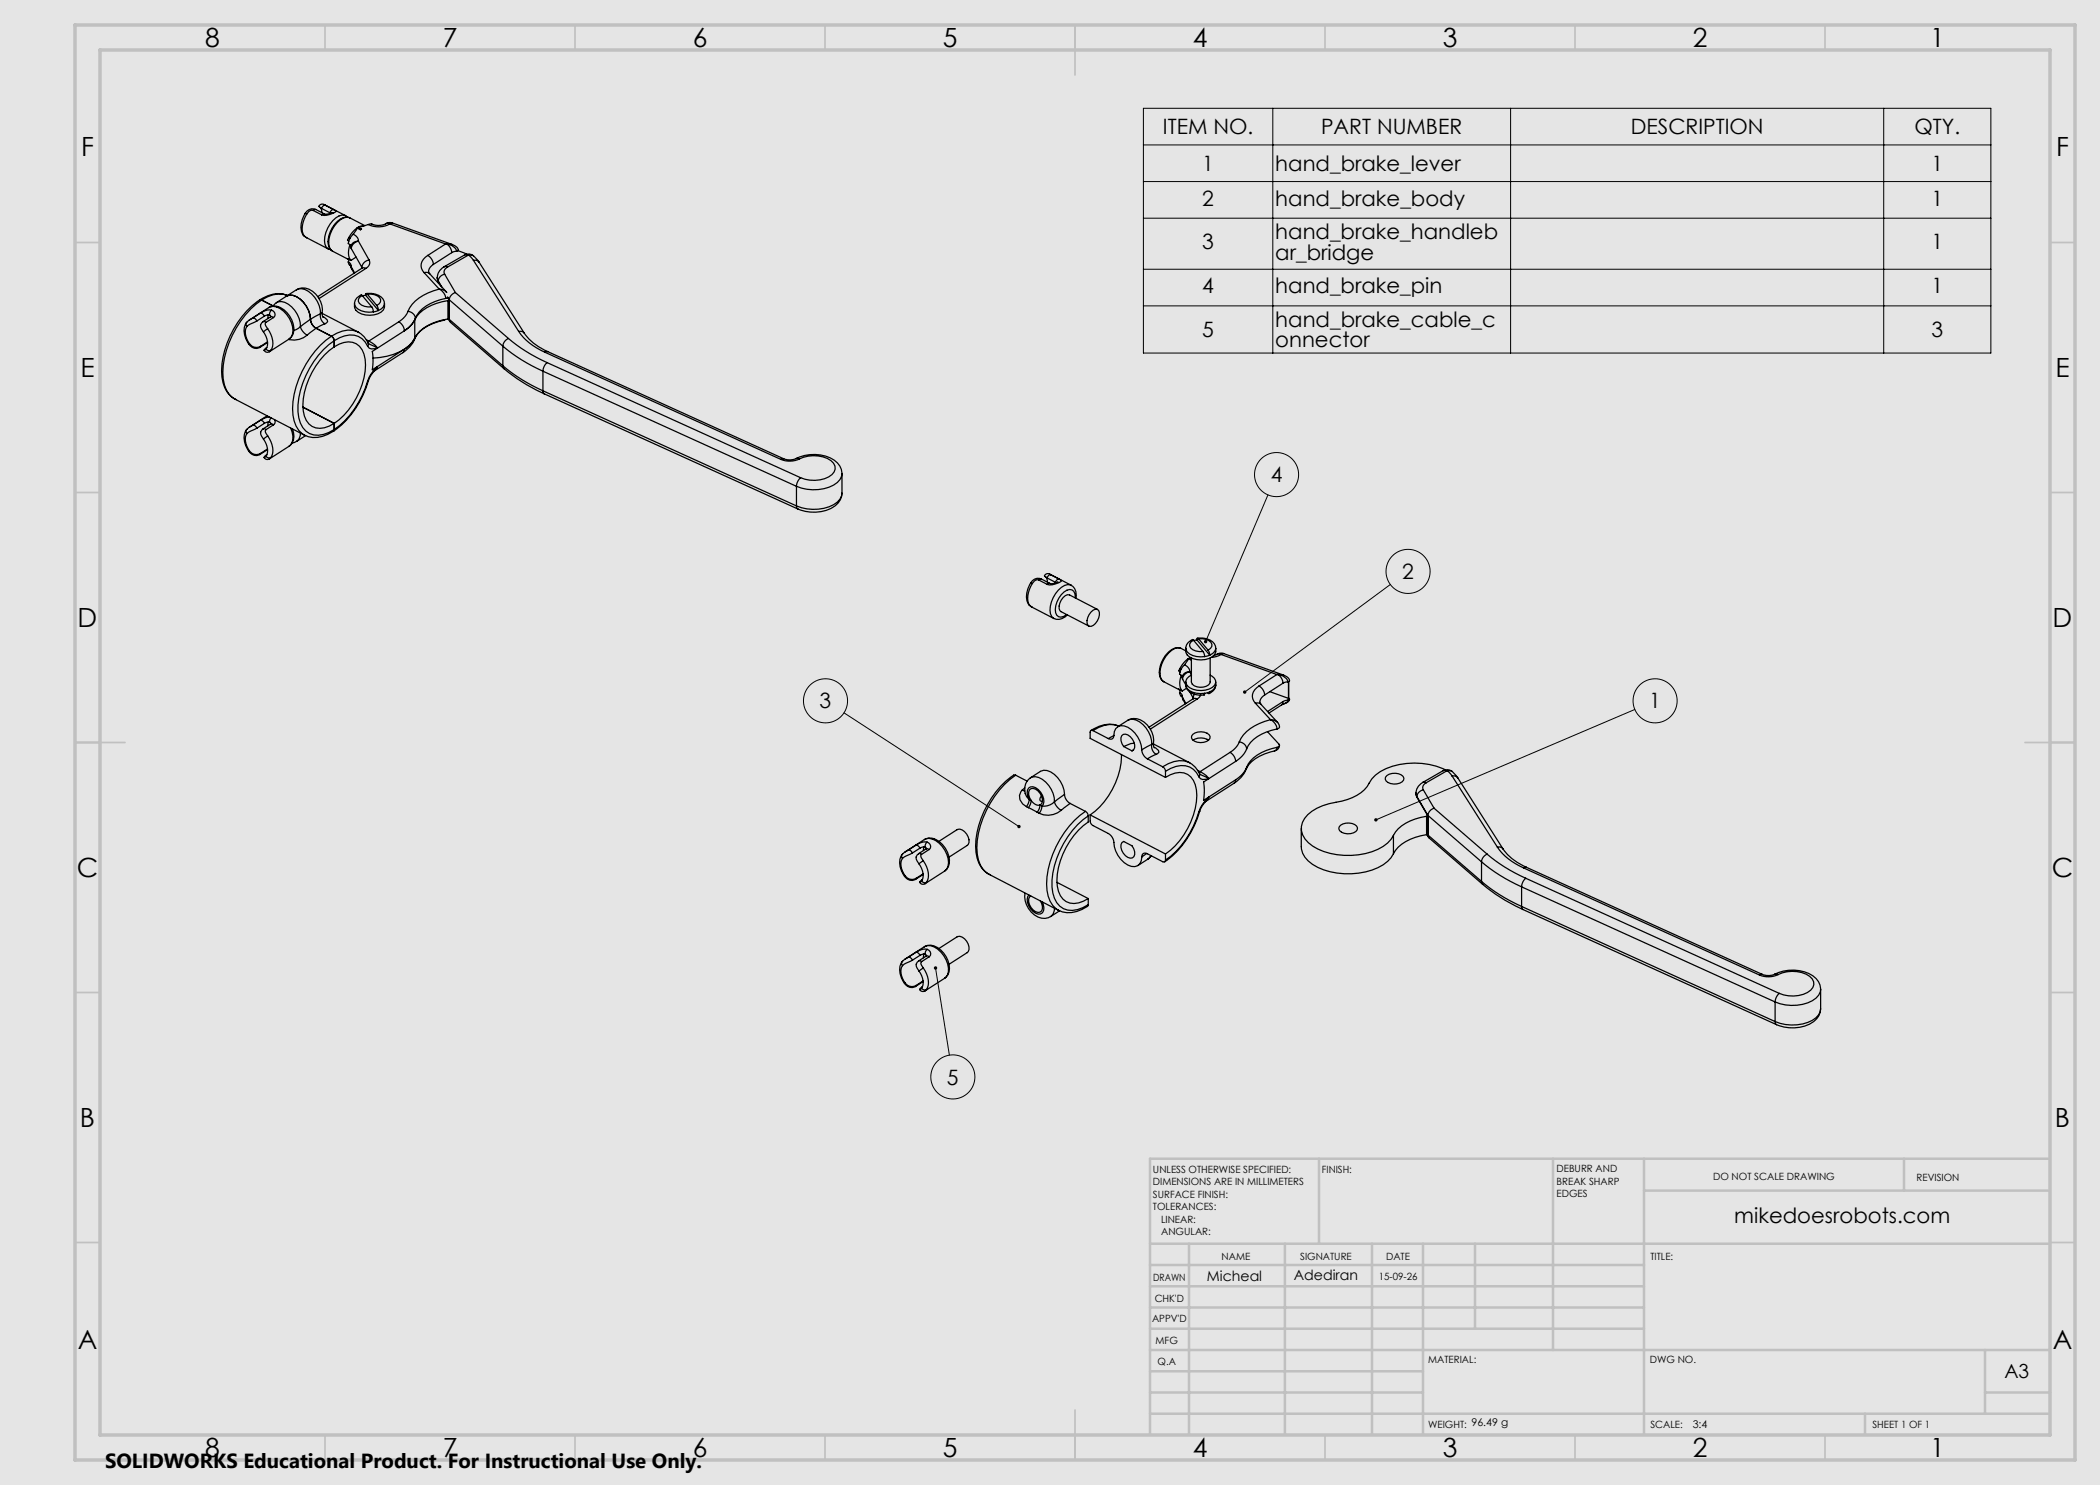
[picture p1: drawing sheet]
<svg xmlns="http://www.w3.org/2000/svg" width="420mm" height="297mm" viewBox="0 0 420 297" stroke-linecap="round" stroke-linejoin="round" font-family="sans-serif">
<path d="M0 0h420v297h-420z" fill="none" stroke="#e6e6db" stroke-width=".2"/>
<path d="M0 0h420v297h-420z" fill="#e6e6db"/>
<g fill="none" stroke="#000" stroke-width=".25">
<path d="M51.9 60a18.3 18.3 0 0 0-7.5 15.4 5.1 5.1 0 0 0 2.9 4.5M51.9 60h.4M57.3 59.2a2.2 2.2 0 0 1 2.7 .6 5.7 5.7 0 0 1 2.1 4M57.5 59.1a5.5 5.5 0 0 0-5.6 .9M57.5 59.1a5.3 5.3 0 0 0-5.2 .9M59.3 58a2.17 2.17 0 0 1 2.4 .3 5.6 5.6 0 0 1 2.4 4.5M59.3 58l-4 2.5M59.3 58a3 3 0 0 1 3.9 .9 4.5 4.5 0 0 1 1.2 3.9l.2 .6M60.6 47l.2 .1M60.7 47l.6 .5M60.8 47.1l.6 .5M61 42.7l.3 .1"/>
<path d="M61 42.7a4.2 4.2 0 0 0-.4 4.3M61.3 42.8a4.3 4.3 0 0 0-.5 4.3M61.4 47.6l4.3 2.2M62.7 42.1h-.2a1.18 1.18 0 0 0-1.2 .7M62.7 42.1l1.6 .9M63.2 41.9a1.64 1.64 0 0 0-2.2 .8M63.2 41.9l-.5 .2M63.2 41.9l1.6 .9M64.1 41.5l.3 1M64.3 41.7l1.7 .9M64.8 40.9l-.5-.1a.51 .51 0 0 0-.5 .5l.5 .4M64.8 40.9l.2 .1a.81 .81 0 0 0-.7 .7"/>
<path d="M64.8 40.9l4.4 2.3a1.79 1.79 0 0 0-2 .4 5.9 5.9 0 0 0-2.2 5.3l.2 .5 .5 .4M64.8 42.8l-.5 .2M65.7 49.8h.1M65.7 49.8l.5 .2M66 42.6a.59 .59 0 0 1 .5-.7 .59 .59 0 0 1 .6 .5l-.4 .2M66 42.6h.1M66.3 42.6h.4M66.3 42.6l-.8 .2h-.7M66.4 42.5l-.1 .1M66.7 42.6l-.4 .2a2.26 2.26 0 0 1-2 .2M69.2 43.2l.3 .3M69.5 51.7l.2 .2v.5"/>
<path d="M69.5 51.7l.7 .4M69.7 52.4l.4 .4 .2 .6M69.7 52.4l.3 .7M69.9 43.6a2.5 2.5 0 0 0-3 1.2 5.1 5.1 0 0 0-1.1 4.6l.7 .8M70 53.1l.1 .1M70 53.1h.1M70 48.9a3.3 3.3 0 0 0 .2 3.2M70.2 53.1l.2 .8M70.2 49.3l.1 .4M70.3 49.7l2.1 3.8a1.69 1.69 0 0 1 1.4-1.5M70.3 53.4l.1 .5M70.3 53.4l.6 1.2"/>
<path d="M70.4 53.9l.4 .7M70.7 46.8a1.54 1.54 0 0 1 1 1.4M70.7 46.8l-.7 .9a.85 .85 0 0 0 .1 1.4l.1 .3M71.2 51.4l-1 .7M71.4 45.6l-.7 1.2M71.4 45.6a6.3 6.3 0 0 0-1.9 2.5l.2 .2M71.6 45.5l.7 .3-.2 .2-.7-.4M71.7 48.2a1.69 1.69 0 0 0-1.4 1.5M71.7 48.2a1.35 1.35 0 0 0-1.5 1.1M71.7 48.2l2.1 3.8M72.2 59l.2 .1M72.3 59a1.96 1.96 0 0 0-1.4 1.7"/>
<path d="M72.4 53.6h.4l.4 .1M72.4 53.6l-8.9 5.7M72.4 59.1l-.7 .7a1.26 1.26 0 0 0 1.2 1.5l1.4 .1M72.4 59.1l1.9 2.3M72.5 53.6h-.1M72.8 45.1l-1.2 .4M73 45.1l-3-1.5a1.76 1.76 0 0 0-1.9 .3 5.9 5.9 0 0 0-2.3 5.3l.2 .6 .4 .4 3.3 1.7-.2-.2M73.1 59l-.6 .2M73.1 59l2.6 3.1M73.2 58.7a3.3 3.3 0 0 1 3.6 1.6l.1 .4M73.2 53.7l-9.4 6M73.5 58.8a2.54 2.54 0 0 1 2.6 1.1v.5l-.3 .4-.4 .3"/>
<path d="M73.5 58.8l-.3-.1-.1 .3M73.5 58.8l1.9 2.3M73.7 44.9l-2.1 .6M73.8 52a1.24 1.24 0 0 1-.6 1.7M74.4 44.8l-.7 .1M77.1 44.8h-.1a3.3 3.3 0 0 1-2.7 0M77.1 44.8l.4-.1 .5 .1M78 44.8a4.7 4.7 0 0 1-4.3 .1M78 44.8l11.1 4M78.5 44.6a1.5 1.5 0 0 0-1.4 .2M78.5 44.6l-.5 .2M78.5 44.6l12 4.3"/>
<path d="M84.8 54.5h.8l.3 .2M84.8 54.5l3 3.3M85.6 51.1a2.12 2.12 0 0 0-.8 3.4M85.6 51.1a2.24 2.24 0 0 1 1.1 1.8M85.9 54.7l3.4 3.7M86.7 52.9a1.44 1.44 0 0 0-.9 1.7l.1 .1M87.7 56.2l-.2-.7 .2 .8M87.7 56.3l.5 .9M87.7 56.2v.1M87.7 56.2l.6 1.2M87.8 57.8a8.5 8.5 0 0 0-6.2 4.5M87.8 57.8h.1a2.29 2.29 0 0 1 1.2 1.9"/>
<path d="M87.8 57.8l.7 .1 .8 .5M88.8 53.3l.7 .1M88.8 53.3a2.47 2.47 0 0 0-1.3 2.2M88.9 54.8a1.53 1.53 0 0 0-1.2 1.4M88.9 54.8l2.2 3.7M89.1 48.8h.3M89.1 48.8l-3.5 2.3M89.1 59.7a7.8 7.8 0 0 0-6 4M89.1 59.7l.4-.2 .4 .6h-.3M89.3 58.4l.1 .1M89.4 48.8h-.3M89.4 48.8h.1"/>
<path d="M89.4 48.8l1 .1M89.4 48.8a2.26 2.26 0 0 1 .9 1.7M89.4 48.8a1.93 1.93 0 0 1 1.9 1.4M89.5 53.4a1.02 1.02 0 0 0-.6 1.4M89.5 59.4l.4 .6M89.9 60l10.7 9.2M89.9 60v3.9M90.3 50.5l-3.6 2.4M90.4 48.9l.2 .1a1.07 1.07 0 0 1 1 1.1l-.3 .1M91.1 58.5a1.67 1.67 0 0 0-1.2 1.5M91.1 58.5l10.6 9.2M91.3 50.2l-1 .3"/>
<path d="M91.5 50.1l1.8 .7M92.9 51a1.57 1.57 0 0 1 1.8 .2M92.9 51l.7 .1M92.9 51l-4.1 2.3M93.6 51.1h.2M93.6 51.1l-4.1 2.3M93.8 51.1l.9 1M93.8 51.1l.4-.1 .5 .2M94.7 51.2l1.1 1.3M94.7 52.1h.7l.4 .4M94.7 52.1l9 14.2M95.8 52.5l9.1 14.2"/>
<path d="M49.3 64.5l-.1 .4 .2 .4M49.3 64.5a3.7 3.7 0 0 0 .5 4.4M49.4 65.3a3.2 3.2 0 0 0 .5 3.4M49.8 68.9a1.58 1.58 0 0 0 2.2 .6M49.8 64l4-2.5a2.36 2.36 0 0 1 2.9 .7 5.1 5.1 0 0 1 1.8 4.7l-.3 .5-.4 .4-3.9 2.5M49.9 68.7a1.64 1.64 0 0 0 2.2 .6M49.9 68.7l-.1 .2M50.5 63.6l-1.2 .9M50.5 63.6a.81 .81 0 0 1 .9 .6M51.4 64.2l-2 1.1M52 62.7a.81 .81 0 0 1 .9 .5M52 62.7l-1.5 .9"/>
<path d="M52.1 69.3l-.1 .2M52.1 65a1.5 1.5 0 0 0 .6 1.4M52.3 60l2.3 1.2 .7-.6M52.3 60a18.7 18.7 0 0 0-7.7 15.8 5.1 5.1 0 0 0 2.4 4l13.9 7.3M52.6 64.3l.6 .2M52.6 64.3l-.5 .7M52.7 66.4a3.2 3.2 0 0 1 .5 3.4M52.8 70.1a.74 .74 0 0 0 1.1 .2M52.9 63.2l-1.5 1M53.2 64.5a.48 .48 0 0 0 0 .7l.3 .5M53.2 69.8a.79 .79 0 0 0 1 .3M53.2 69.8l-.4 .3"/>
<path d="M53.4 69.5l-.6 .5M53.5 68.5l-1.5 1M53.5 68.4l-1.4 .9M53.5 68.5h.1M53.5 65.7a3.9 3.9 0 0 1 .7 4.4M53.5 65.7l-.8 .7M53.6 63v.7M53.8 61.5a2.78 2.78 0 0 1 3.6 1.1 4.4 4.4 0 0 1 1.2 4.3l-.7 .9M53.9 63l.2 .2v.2M53.9 63h-.4l-.6 .2M54.1 63.4l.6 .1M54.1 63.4l-1.5 .9"/>
<path d="M54.2 70.1l-.3 .2M54.3 62a.83 .83 0 0 1 .7 .6 .83 .83 0 0 1-.3 .9M54.3 62a3.1 3.1 0 0 0-2.3 .7M54.3 62l-.3 .5-.1 .5M54.7 63.5l-1.5 1M55.3 60.5a2.46 2.46 0 0 1 3 .9 5.6 5.6 0 0 1 1.8 3.9M60.1 65.3a2.83 2.83 0 0 0 1.3 1.7M60.1 65.3l-1.3 .8M61.4 67a4.1 4.1 0 0 1-3.7 .9M62.1 63.8l-2 1.5M62.1 63.8a2.24 2.24 0 0 0 1.1 1.9M63.2 65.7l-1.8 1.3"/>
<path d="M63.2 65.7l3.1 1.5M64.1 62.8l-2 1M64.1 62.8a1.89 1.89 0 0 0 .9 2M64.4 62.6l-.3 .2M64.4 62.7l7.2 3.7M64.7 63.4l.7 .6 .1 .3-.5 .5M65 64.8l-1.8 .9M66.3 67.2l.4 .4 .1 .5M66.3 67.2a18.7 18.7 0 0 0-7.7 15.8 5.1 5.1 0 0 0 2.3 4M66.8 68.1a17.7 17.7 0 0 0-7.2 14.2 5.1 5.1 0 0 0 2.3 4.4 4.9 4.9 0 0 0 4.9-.8M66.8 69.4a15 15 0 0 0-6.1 12.8 3.4 3.4 0 0 0 5.2 3l.9-.5M66.8 68.1a4.6 4.6 0 0 1 5.6-.4l.6 .7 .5 .8"/>
<path d="M66.8 69.4a4.4 4.4 0 0 1 4.5-.6 4.5 4.5 0 0 1 1.8 4.2 15.4 15.4 0 0 1-6.3 11.7M66.8 68.1v1.3M70.9 60.7a1.74 1.74 0 0 0 1.4 2.1 4.2 4.2 0 0 0 4.4-.8l.2-.5v-.8M70.9 60.7a1.74 1.74 0 0 0 1.4 1.5l1.6 .2h.8M71.6 66.4a5.2 5.2 0 0 0-5.3 .8M71.6 66.4l.2 .1M71.8 66.5a4.3 4.3 0 0 1 1.8 2.1M73.3 68l.5 .2M73.5 69.2a1.48 1.48 0 0 0 2 .4M73.5 76.2a17.8 17.8 0 0 1-6.7 9.7M73.6 68.6l1.9 1M73.6 68.6l-.1 .6"/>
<path d="M73.7 76.1a18.6 18.6 0 0 1-7 10.1M73.7 76.1l-.2 .1M73.8 68.2l1.2 .8 .5 .6M73.8 68.2l-.3 .1M74.3 61.4l.4 1M75.4 61.1l.3 1M75.5 73.3l-1.3 1.8-.5 1M75.5 73.3l-.3 .3a6.5 6.5 0 0 0-1.7 2.6M75.7 62.1l-1 .3M76.9 60.7a1.62 1.62 0 0 1-1.2 1.4M79.8 64.4a2.24 2.24 0 0 1 1.1 1.8M79.8 64.4l-6 3.8"/>
<path d="M80.6 70.5l-5.8 3.7 .5-.5 .2-.4M80.9 66.2l-6.4 4.1 .1 1.7-.1 2 6.4-4.2M80.9 69.8l-.3 .7M81.6 62.3a4.4 4.4 0 0 1-1.8 2.1M81.6 62.3a1.58 1.58 0 0 1 1.5 1.4M83 67.6a5.4 5.4 0 0 1-2.1 2.2M83 64a5.7 5.7 0 0 1-2.1 2.2M83 67.6a7.9 7.9 0 0 1-5.6 3.7l-2.8 .3M83 64v3.6M83 67.7a5.9 5.9 0 0 1-2.4 2.8M83.1 67.4l-.1 .3M83.1 63.7a5.3 5.3 0 0 1-2.2 2.5"/>
<path d="M88.6 64.1a8.4 8.4 0 0 0-5.5 3.3l-.1 .3M88.9 63.9l-.3 .2M89.1 63.9l-.5 .2M89.6 60.1a8.6 8.6 0 0 0-6.6 3.9M89.6 63.8a8.6 8.6 0 0 0-6.6 3.8M89.6 60.1v3.7M89.7 63.8l.3 .5M89.8 63.8l.1 .1M89.9 63.8h-.3M89.9 63.9l.2 .6 10.7 9.2M89.9 63.9l10.7 9.3M100.6 69.2a33.2 33.2 0 0 0 8 5"/>
<path d="M100.6 73.2a33.2 33.2 0 0 0 8 5M100.6 73.2l.2 .5M100.6 69.2v4M100.8 73.7a32.6 32.6 0 0 0 8.1 5.1M101.7 67.7a32 32 0 0 0 7.7 4.8M101.7 67.7a1.81 1.81 0 0 0-1.1 1.5M103.7 66.3a11.9 11.9 0 0 0 5.3 4.2M103.7 66.3h.7l.5 .4M104.9 66.7a10.6 10.6 0 0 0 4.6 3.6M108.6 78.2l.3 .6M108.6 74.2l50.7 23.1M108.6 78.2l50.7 23"/>
<path d="M108.6 74.2v4M108.9 78.8l50.7 23M109 70.5l47.2 21.4M109.4 72.5a2.38 2.38 0 0 0-.8 1.7M109.4 72.5l50.7 23M109.5 70.3l-.5 .2M109.5 70.3l47.2 21.5M49.3 85.9l-.1 .4 .2 .4M49.3 85.9a3.7 3.7 0 0 0 .5 4.4l.1-.1M49.4 86.7a3.1 3.1 0 0 0 .5 3.5M49.8 90.3a1.58 1.58 0 0 0 2.2 .6M49.9 90.2a1.64 1.64 0 0 0 2.2 .5"/>
<path d="M50.6 85l-1.3 .9M50.6 85a.82 .82 0 0 1 .8 .6M51.4 85.6l-2 1.1M52.1 84.1a.82 .82 0 0 1 .8 .6M52.1 84.1l-1.5 .9M52.1 90.7l-.1 .2M52.6 85.8l-.5 .6a1.6 1.6 0 0 0 .6 1.4M52.7 87.8a3.1 3.1 0 0 1 .5 3.5M52.8 91.5a.75 .75 0 0 0 1.1 .3M52.9 84.7l-1.5 .9M53.2 91.3a.79 .79 0 0 0 1 .2M53.2 85.9a.49 .49 0 0 0 0 .7l.3 .6"/>
<path d="M53.4 90.9l-.6 .6 .4-.2M53.4 83.2l-3.6 2.3M53.5 89.8l-1.4 .9M53.5 89.9l-1.5 1M53.5 87.2a3.9 3.9 0 0 1 .7 4.3M53.5 87.2l-.8 .6M53.6 84.4v.8M53.9 83.4l-.9 .2-.9 .5M53.9 84.4l.2 .2v.2M53.9 84.4h-.4l-.6 .3M54.1 84.8l-1.5 1 .6 .1M54.1 84.8l.6 .2"/>
<path d="M54.2 91.5l-.3 .3M54.2 83.6l-.3 .8M54.7 85l-1.5 .9M54.9 83.9a.73 .73 0 0 1-.2 1.1M58.1 85.6a2.83 2.83 0 0 1-.3 3.6l-3.9 2.6M58.5 85.8a2.7 2.7 0 0 1-.7 3.4M59.3 88.3l-.9 .3M60.1 86.6a1.87 1.87 0 0 1-.8 1.7l1.8-1.2M60.6 81.4l6.2 3.3M66.7 86.2a5.7 5.7 0 0 1-5.8 .8M66.8 85.9l-.1 .3M66.8 84.7v1.2"/>
<path d="M156.7 91.8l-.5 .1M159.2 91.7l.7 .1M159.2 91.7a7.7 7.7 0 0 1 8.3 .9 2.87 2.87 0 0 1 .9 2.2M159.2 91.7l-.1 .1a3.3 3.3 0 0 1-2.4 0M159.3 97.3v3.9M159.9 91.8a4.5 4.5 0 0 1-3.7 .1M159.9 91.8a6.1 6.1 0 0 1 6.8 .8 1.77 1.77 0 0 1-.9 2.8 6.8 6.8 0 0 1-5.7 .1M160.1 95.5a2.38 2.38 0 0 0-.8 1.8M168.4 98.7a3.8 3.8 0 0 1-3.2 3.4 8.3 8.3 0 0 1-5.6-.3M168.4 94.8a3.2 3.2 0 0 1-2.6 2.6 9.1 9.1 0 0 1-6.5-.1M168.4 98.6a3.1 3.1 0 0 1-2.6 2.8 9.1 9.1 0 0 1-6.5-.2M168.4 94.7v3.9"/>
<path d="M159.3 101.2l.3 .6M206.1 116.6l.4 .1M206.1 116.6a4.2 4.2 0 0 0-.4 4.3M206.5 116.7a4.3 4.3 0 0 0-.6 4.4M207.8 116h-.2a1.18 1.18 0 0 0-1.1 .7M207.8 116l1.6 .9M208.3 115.8a1.64 1.64 0 0 0-2.2 .8M208.3 115.8l1.8 .9 1.3-.2M208.3 115.8l-.5 .2M209.2 115.4l.3 1M209.4 115.6l1.7 .9M209.9 114.8l-.5-.1a.51 .51 0 0 0-.5 .5l.5 .4"/>
<path d="M209.9 114.8l.2 .1a.81 .81 0 0 0-.7 .7M209.9 114.8l4.4 2.3a1.79 1.79 0 0 0-2 .4 5.9 5.9 0 0 0-2.2 5.3l.2 .5 .5 .4M209.9 116.7l-.5 .2M211.1 116.5a.59 .59 0 0 1 .5-.7 .59 .59 0 0 1 .6 .5l-.4 .2M211.1 116.5l.1 .1M211.4 116.5h.4M211.5 116.4l-.1 .1M211.8 116.5l-.4 .2a2.26 2.26 0 0 1-2 .2M214.3 117.1a2.23 2.23 0 0 1 .9 2.6M215.1 119.6a1.29 1.29 0 0 0-.7-1.6 1.29 1.29 0 0 0-1.6 .4 4.7 4.7 0 0 0-1.7 4.2 1.25 1.25 0 0 0 1 .8 1.25 1.25 0 0 0 1.2-.5M205.7 120.9l.2 .2M205.8 120.9l.6 .5"/>
<path d="M205.9 121.1l.6 .4M206.5 121.5l4.3 2.2M210.8 123.7h.1M213.5 123a2.43 2.43 0 0 1-2.7 .7M218.2 122.4l.9-.6 .3 .1a1.31 1.31 0 0 1 .3 1.7 2.15 2.15 0 0 1-1.9 1.7 1.31 1.31 0 0 1-.3-1.8zM219.5 121.9l-5.6-2.9a1.11 1.11 0 0 0-1.3 .5 2.06 2.06 0 0 0-.4 2.8l5.6 2.9M232.8 136.4l3.2 1.6-.2-.2M235.8 137.8l.2 .3-.1 .4M235.8 137.8l.6 .4M235.9 138.5l.5 .4 .1 .6M235.9 138.5l.3 .7M236.2 129.7a2.5 2.5 0 0 0-3 1.3 5.1 5.1 0 0 0-1.2 4.5l.7 .8"/>
<path d="M236.2 139.2l.2 .1M236.2 139.2h.1M236.2 129.7a1.76 1.76 0 0 0-1.9 .4 5.9 5.9 0 0 0-2.2 5.2l.2 .6 .5 .5M236.2 129.7l1 .5M236.2 135.1a3.3 3.3 0 0 0 .2 3.1M236.4 139.2l.2 .8M236.5 139.5l.1 .5M236.5 139.5l.7 1.2M236.5 135.8l.7 1.2M236.6 140l.5 .8M236.9 133a1.54 1.54 0 0 1 1 1.3M236.9 133l-.7 .8a.85 .85 0 0 0 .2 1.4v.3"/>
<path d="M237.2 136.4a1.73 1.73 0 0 0 1.3 2.1l.8 .2h1.6M237.2 137a2.37 2.37 0 0 0 2.5 2h1.2M237.3 137.6l-.9 .6M237.7 131.7l-.8 1.3M237.7 131.7a6.3 6.3 0 0 0-1.9 2.5l.2 .3M237.7 131.7l.6 .3M237.9 131.6l.4 .2M237.9 134.3a1.21 1.21 0 0 0-1.4 1.4v.1M237.9 134.3a1.69 1.69 0 0 0-1.4 1.5M237.9 134.3l.4 .6M238 138.4l.6 1.2 .3-.7M238 131.5l-.1 .1"/>
<path d="M238.2 131.5l-.3 .1M238.3 131.6v4.8a1.83 1.83 0 0 0 2.4 1 1.35 1.35 0 0 0 1.3-1v-4.8M238.3 135a1.34 1.34 0 0 0-1.1 1.1 1.34 1.34 0 0 0 .7 1.4 4.3 4.3 0 0 0 5-.4 1.32 1.32 0 0 0-.9-2.1M238.5 127.9l.2 .1M238.6 127.9a1.96 1.96 0 0 0-1.4 1.7M238.6 139.8l.4-.1 .4 .1M238.6 139.8l-8.8 5.6M238.7 128l-.7 .8a1.26 1.26 0 0 0 1.2 1.4l1.4 .1M238.7 128l1.9 2.3M238.8 139.7l-.2 .1M239.4 128l-.6 .1M239.4 128l2.5 3"/>
<path d="M239.4 127.7a3.3 3.3 0 0 1 3.7 1.6v.3M239.4 139.8l-9.3 6M239.7 127.8l-.2-.1-.1 .3M239.7 127.8a2.54 2.54 0 0 1 2.7 1.1v.4l-.8 .7M239.7 127.8l1.9 2.2M240.1 139l-.7 .8M240.6 130.3l.3 1M240.9 138.7l-.1 .3M241.6 130l.3 1M241.9 131l-1 .3M241.9 138.4l-1 .3M241.9 138.4l-.1 .3-.2-.2"/>
<path d="M243.1 137a1.81 1.81 0 0 1-1.3 1.7M243.2 129.6a1.72 1.72 0 0 1-1.4 2.1 4.3 4.3 0 0 1-4.3-.7l-.3-.5v-.9a1.74 1.74 0 0 0 1.3 1.5l.8 .2h1.6M243.2 129.6a1.62 1.62 0 0 1-1.3 1.4M243.2 137a1.62 1.62 0 0 1-1.3 1.4M243.2 136.4v.6M243.4 130.9l-.7 .2M243.4 130.9l.4-.1 .4 .1M244.2 130.9l-.9 .4-1 .2M244.2 130.9l11.2 4M244.7 130.7a1.5 1.5 0 0 0-1.3 .2M244.7 130.7l-.5 .2M244.7 130.7l12 4.3"/>
<path d="M251.8 137.2a2.12 2.12 0 0 0-.7 3.4M251.8 137.2a2.24 2.24 0 0 1 1.1 1.8M252.9 139a1.44 1.44 0 0 0-.8 1.7l.1 .2M254 138.3l3.7 1.4M255.4 134.9h.2M255.4 134.9l-3.6 2.3M255.6 134.9l1 .1a1.46 1.46 0 0 1 1.3 1.2l-.3 .2M255.6 134.9h.1M255.6 134.9a2.26 2.26 0 0 1 1 1.7M255.6 134.9a1.93 1.93 0 0 1 2 1.5M256.6 136.6l-3.7 2.4M257.6 136.4l-1 .2"/>
<path d="M257.7 136.3v3.4M257.7 139.6l.2 .3-.3 .1M257.7 139.6v.1M257.7 136.3v3.3M257.9 139.8a.81 .81 0 0 1-.6 .8l-.6 .2M203.1 155h-.2a17.8 17.8 0 0 0-7.7 15.4 5.1 5.1 0 0 0 2.9 4.6M203.1 155a18.7 18.7 0 0 0-7.6 15.8 5.1 5.1 0 0 0 2.3 4.1l13.9 7.2M203.1 155l2.3 1.2M204.4 158a1.98 1.98 0 0 0 .9 3.3M204.4 158l.6 .2M205 157.6l-.6 .4M205.8 159.9a1.77 1.77 0 0 1 .3-2.5 2.82 2.82 0 0 1 2.6 3.4l-.3 .4"/>
<path d="M205.8 159.9l-.1 .7-.4 .7M205.8 159.9l.4 .2M206.1 155.6a2.77 2.77 0 0 0-.3 4.3M208.3 159.2l-.3 .7 .1 .3 .4 .1M212.9 158.9l-2 1.5M212.9 158.9a5.4 5.4 0 0 0-3.5-4.8h-.7l-.6 .1-2 1.4a2.17 2.17 0 0 1 2.4 .3 5.6 5.6 0 0 1 2.4 4.5M212.9 158.9a2.24 2.24 0 0 0 1.1 1.8M218.2 146.1a5.6 5.6 0 0 1 5.6-.9 5.3 5.3 0 0 0-5.2 .9M218.6 146.1a.35 .35 0 0 0-.4 0 .35 .35 0 0 0-.2 .3v1.3l15.1 7.8M218.6 146.1l3.1 1.6M221.7 147.7a.69 .69 0 0 0 .7 .1 .69 .69 0 0 0 .4-.7 1.73 1.73 0 0 1 .8-1.8 1.73 1.73 0 0 1 2 .2 5.6 5.6 0 0 1 2.8 4.5M222.8 147.1l-1.1 .6"/>
<path d="M223.5 145.4l2-1.3a2.17 2.17 0 0 1 2.4 .3 5.6 5.6 0 0 1 2.5 4.5M224.3 150.9a15.3 15.3 0 0 1-6.3 12.1M224.7 149.3a1.74 1.74 0 0 1 0-2.4 2.25 2.25 0 0 1 2 3.1l-.3 .2M224.7 149.3l1.7 .9M225.6 144.1a3 3 0 0 1 3.8 .9 4.5 4.5 0 0 1 1.3 3.9l.2 .7M226.7 150l-.3 .2M226.9 148.7h-.7l-1.5 .6M228.4 150a2.24 2.24 0 0 0 1.1 1.8M229.5 151.8l3 1.6M230.4 148.9l-2 1.1M230.4 148.9a1.89 1.89 0 0 0 .8 2M230.7 148.7l-.3 .2"/>
<path d="M230.7 148.8l7.2 3.7M230.9 149.5l.8 .6 .1 .4-.6 .4M231.2 150.9l-1.7 .9M232.5 153.4l.4 .3 .2 .6M233.1 154.3a4.6 4.6 0 0 1 5.6-.4l.6 .6 .5 .9M233.1 155.5a4.4 4.4 0 0 1 4.4-.6 4.5 4.5 0 0 1 1.9 4.2 15.4 15.4 0 0 1-6.3 11.7M233.1 154.3v1.2M237.9 152.5a5.2 5.2 0 0 0-5.4 .9M237.9 152.5l.1 .1M238.1 152.6a4.3 4.3 0 0 1 1.8 2.2M238.6 146.9a2.48 2.48 0 0 1 3.4 .4 1.22 1.22 0 0 1-1.3 1.2 2.24 2.24 0 0 1-2.4-.9v-.4zM238.6 148.1a2.78 2.78 0 0 1 3.1 0"/>
<path d="M239.5 154.1l.5 .2M239.8 155.4a1.48 1.48 0 0 0 1.9 .3M239.9 154.8l1.8 .9M239.9 154.8l-.1 .6M240 154.3l1.2 .8 .5 .6M240 154.3l-.3 .2M241.7 155.7l-1 .7 .2 1.7-.2 2 6.4-4.1M241.7 159.4l-.3 .4a6.5 6.5 0 0 0-1.6 2.5M241.7 159.4l-.5 .8M241.7 159.4l-.1 .4-.5 .5M246 150.5a2.24 2.24 0 0 1 1.1 1.8M246 150.5l-6 3.8"/>
<path d="M246.8 156.6l-5.7 3.7M247.1 156l-.3 .6M247.1 152.3l-5.4 3.4M247.9 148.4a4.4 4.4 0 0 1-1.9 2.1M247.9 148.4a1.58 1.58 0 0 1 1.4 1.4M249.3 153.8a5.9 5.9 0 0 1-2.5 2.8M249.3 153.5a5.3 5.3 0 0 1-2.2 2.5M249.3 149.8a5.3 5.3 0 0 1-2.2 2.5M249.3 153.5v.3M251.1 140.6h.7l.4 .3M251.1 140.6l3 3.3M252.2 140.9l3.3 3.6"/>
<path d="M253.5 146.3l2.3 2.6a.4 .4 0 0 1 0 .4 .4 .4 0 0 1-.4 .2M254.1 143.9h.1a1.64 1.64 0 0 1 1.7 1.5l-.1 .2-.4 .2M254.1 143.9a8.5 8.5 0 0 0-6.2 4.5M254.1 143.9v.1a2.29 2.29 0 0 1 1.3 1.8M255.4 149.5a7.8 7.8 0 0 0-6.1 4M255.4 145.8a7.8 7.8 0 0 0-6.1 4M255.4 149.5a.62 .62 0 0 1-.5 .7M255.9 149.1a1.61 1.61 0 0 1-1.8 1.3 7.1 7.1 0 0 0-4.8 3.4M256.3 141l-2.5 1.6M256.6 140.3l-.3 .7M256.6 140.3l-3.1 2M256.7 140.8l-.4 .2"/>
<path d="M257.6 140l-1 .3M257.6 140l-.3 .5-.6 .3M277.4 155.1a2.69 2.69 0 0 1 3.2 .2l.2 .3a1.31 1.31 0 0 1-1.4 1.2 2.13 2.13 0 0 1-2.4-1l.1-.3zM283.4 159.3l-.2-.7 .2 .8M283.4 159.4l2.2 3.8-.3 .1M283.4 159.3l2.2 3.8M283.4 159.3v.1M284.6 156.5h.6M284.6 156.5a2.47 2.47 0 0 0-1.4 2.1M284.7 158a1.53 1.53 0 0 0-1.3 1.3M284.7 158l2.1 3.6M285.2 156.5a1.02 1.02 0 0 0-.5 1.5"/>
<path d="M288.6 154.1a1.57 1.57 0 0 1 1.8 .2M288.6 154.1l.7 .1M288.6 154.1l-4 2.4M289.1 154a14.7 14.7 0 0 0-13.1 .3 6.4 6.4 0 0 0-2.6 3 9.2 9.2 0 0 1-6.2 3.2 9.3 9.3 0 0 0-6.3 3.2 3.5 3.5 0 0 0 .8 4.8 13.3 13.3 0 0 0 11.4 2.2 7.9 7.9 0 0 0 5.6-3.6M289.3 154.2h.2M289.3 154.2l-4.1 2.3M289.5 154.2l.9 1M289.5 154.2l.5-.1 .4 .2M290.4 154.3l1.2 1.3M290.4 155.2h.7l.5 .4M290.4 155.2l9.1 14.2M291.6 155.6l9 14.2"/>
<path d="M180.4 170.9l-.1 .4 .2 .4M180.4 170.9a3.7 3.7 0 0 0 .5 4.4M180.5 171.7a3.2 3.2 0 0 0 .5 3.4M180.9 175.3a1.58 1.58 0 0 0 2.2 .6M181 170.4l3.9-2.5a2.36 2.36 0 0 1 2.9 .7 5.1 5.1 0 0 1 1.8 4.7l-.3 .5-.4 .4-3.9 2.5M181 175.1a1.64 1.64 0 0 0 2.2 .6M181 175.1l-.1 .2M181.7 170l-1.3 .9M181.7 170a.81 .81 0 0 1 .8 .6M182.5 170.6l-2 1.1M183.2 169.1a.81 .81 0 0 1 .8 .5M183.2 169.1l-1.5 .9"/>
<path d="M183.2 175.7l-.1 .2M183.7 170.7l-.5 .7a1.57 1.57 0 0 0 .6 1.4M183.8 172.8a3.2 3.2 0 0 1 .5 3.4M184 169.6l-1.5 1M184.3 170.9a.48 .48 0 0 0 0 .7l.3 .5M184.3 176.2l-.4 .3a.74 .74 0 0 0 1.1 .2M184.3 176.2a.79 .79 0 0 0 1 .3M184.5 175.9l-.6 .5M184.6 174.8l-1.4 .9M184.6 174.9l-1.5 1M184.6 172.1a3.9 3.9 0 0 1 .7 4.4M184.6 172.1l-.8 .7"/>
<path d="M184.7 169.4v.7M184.9 167.9a2.78 2.78 0 0 1 3.6 1.1 4.4 4.4 0 0 1 1.2 4.3l-.7 .9M185 169.4h-.4l-.6 .2M185 169.4l.3 .3M185.2 169.8l-1.5 .9 .6 .2M185.2 169.8l.6 .1M185.3 169.7l-.1 .1M185.3 176.5l-.3 .2M185.4 168.4a.83 .83 0 0 1 .7 .6 .83 .83 0 0 1-.3 .9M185.4 168.4a3.1 3.1 0 0 0-2.2 .7M185.4 168.4l-.3 .5-.1 .5M185.8 169.9l-1.5 1"/>
<path d="M187.8 168.3l3.6-2.4a1.83 1.83 0 0 1 2.2 1.5 1.36 1.36 0 0 1-.2 1.7l-3.6 2.3M205 178.7a4.4 4.4 0 0 0 4 5l1.1-.4M205.3 161.3l.4 .2M205.7 161.5l1.7 .9M205.8 179a2.63 2.63 0 0 0 1.3 3.6 1.05 1.05 0 0 0 1.2 .1 1.05 1.05 0 0 0 .5-1.1l-.4-1.2M206.2 179.2a1.9 1.9 0 0 0 .4 2.8 1.12 1.12 0 0 0 1.7 .2 1.96 1.96 0 0 0-.2-2M206.2 160.1a1.7 1.7 0 0 1 0-2.4 2.27 2.27 0 0 1 2.1 3.1l-.3 .2M206.2 160.1a1.73 1.73 0 0 0 1.8 .9M206.2 160.1l-.1 .7-.4 .7M207.4 162.4l.4 .3M208 161l-.2 .7-.4 .7M208 161l.4 .2"/>
<path d="M208.4 161.2l-.2 .7-.4 .8M210.9 160.4a3 3 0 0 1-2.5 .8M210.9 160.4a2.83 2.83 0 0 0 1.3 1.7M211.4 176.5l6.2 3.2M212.2 162.1a4.1 4.1 0 0 1-4.4 .6M214 160.7l-1.8 1.4M214 160.7l3.1 1.6M217.1 162.3a18.7 18.7 0 0 0-7.7 15.8 4.5 4.5 0 0 0 4 4.4 6 6 0 0 0 4.2-1.4v-.2M217.1 162.3l.4 .4 .1 .5M217.6 163.2a17.7 17.7 0 0 0-7.2 14.2 5.1 5.1 0 0 0 2.3 4.3 4.9 4.9 0 0 0 4.9-.8M217.6 163.2v1.2a15.1 15.1 0 0 0-6.1 12.8 3.4 3.4 0 0 0 5.2 3l.9-.5M217.6 179.7v1.2"/>
<path d="M218 163v1.3l.4 .7 3.3 1.7a2.24 2.24 0 0 1 1.1 1.8 5.4 5.4 0 0 0 3.5 4.8 1.64 1.64 0 0 0 2.1-1.9M218 163l15.1 7.8M224.4 168.5l.3-.2 1.7 .9a1.74 1.74 0 0 1 .1 2.4 2.25 2.25 0 0 1-2.1-3.1zM228.4 171.4a.69 .69 0 0 1 .3-.7 .69 .69 0 0 1 .8 0l3 1.6a.35 .35 0 0 0 .4 .1 .35 .35 0 0 0 .2-.4M229.3 170.7l-.9 .7M229.6 171.8l-2 1.3M230.2 171.1l-.6 .7M230.3 171.2l-.7 .6M233.1 170.8v1.2M239.8 162.3a17.8 17.8 0 0 1-6.7 9.7M239.9 162.2a18.6 18.6 0 0 1-7 10.2M239.9 162.2l-.1 .1"/>
<path d="M241.2 160.3l-.8 .9-.5 1M260.3 165.7v3.7a4.9 4.9 0 0 0 3.2 4.1 14.6 14.6 0 0 0 13.1-.5l1.6-1.5 .5-.7M268.1 165.1a2.69 2.69 0 0 1 3.2 .1l.2 .4a1.31 1.31 0 0 1-1.4 1.1 2.13 2.13 0 0 1-2.3-.9v-.4zM278.7 167.1v3.7M285.3 163.3a8.6 8.6 0 0 0-6.6 3.8M285.3 166.9a8.6 8.6 0 0 0-6.6 3.9M285.3 163.3v3.6M285.4 166.9l.3 .5M285.5 166.9l.1 .1M285.6 166.9h-.3M285.6 167l.3 .6 10.6 9.3M285.6 163.1l10.7 9.3"/>
<path d="M285.6 167l10.7 9.3M285.6 163.1v3.9M286.8 161.6a1.67 1.67 0 0 0-1.2 1.5M286.8 161.6l10.6 9.2M296.3 172.4a33.2 33.2 0 0 0 8 5M296.3 176.3a33.2 33.2 0 0 0 8 5M296.3 176.3l.2 .6M296.3 172.4v3.9M296.5 176.9a32.6 32.6 0 0 0 8.1 5M297.4 170.8a32 32 0 0 0 7.8 4.9M297.4 170.8a1.81 1.81 0 0 0-1.1 1.6M299.5 169.4a11.9 11.9 0 0 0 5.2 4.2"/>
<path d="M299.5 169.4l.7 .1 .4 .3M300.6 169.8a10.6 10.6 0 0 0 4.7 3.7M304.3 177.4l50.7 23M304.3 177.4v3.9M304.7 173.6l47.2 21.4M305.2 175.7a2.37 2.37 0 0 0-.9 1.7M305.2 175.7l50.7 23M305.3 173.5l-.6 .1M305.3 173.5l47.2 21.4M180.4 192.3l-.1 .4 .2 .4M180.4 192.3a3.7 3.7 0 0 0 .5 4.4M180.5 193.1a3.1 3.1 0 0 0 .5 3.5"/>
<path d="M180.9 196.7a1.58 1.58 0 0 0 2.2 .6M181 191.9l3.9-2.6a2.12 2.12 0 0 1 2.6 .5 5.1 5.1 0 0 1 2 5.2l-.6 .6-3.9 2.6M181 196.6a1.64 1.64 0 0 0 2.2 .5M181 196.6l-.1 .1M181.7 191.4l-1.3 .9M181.7 191.4a.82 .82 0 0 1 .8 .6M182.5 192l-2 1.1M183.2 190.5a.82 .82 0 0 1 .8 .6M183.2 190.5l-1.5 .9M183.7 192.2l.6 .1M183.7 192.2l-.5 .6a1.6 1.6 0 0 0 .6 1.4M183.8 194.2a3.1 3.1 0 0 1 .5 3.5"/>
<path d="M183.9 197.9a.75 .75 0 0 0 1.1 .3M184 191.1l-1.5 .9M184.3 197.7a.79 .79 0 0 0 1 .2M184.3 192.3a.49 .49 0 0 0 0 .7l.4 .6M184.5 197.3l-.6 .6 .4-.2M184.6 196.2l-1.4 .9M184.6 196.3l-1.5 1 .1-.2M184.7 193.6a3.9 3.9 0 0 1 .6 4.3M184.7 193.6l-.9 .6M184.7 190.8v.8M184.9 189.4a2.58 2.58 0 0 1 3.3 .6 4.5 4.5 0 0 1 1.4 5l-.7 .6M185 190.8l.3 .2-.1 .2"/>
<path d="M185 190.8h-.4l-.6 .3M185.2 191.2l.6 .2M185.2 191.2l-1.5 1M185.3 197.9l-.3 .3M185.4 189.9a.84 .84 0 0 1 .7 .6 .84 .84 0 0 1-.3 .9M185.4 189.9a3.1 3.1 0 0 0-2.2 .6M185.4 189.9l-.3 .4-.1 .5M185.8 191.4l-1.5 .9M187.8 189.7l3.6-2.3a1.83 1.83 0 0 1 2.2 1.4 1.35 1.35 0 0 1-.2 1.7l-3.6 2.4M210.9 181.7a1.87 1.87 0 0 1-.8 1.6l1.8-1.1M304.3 181.3l.3 .6M304.3 181.3l50.7 23"/>
<path d="M304.6 181.9l50.7 23M352.5 194.9l-.6 .1M355 194.8l.6 .1M355 194.8a7.7 7.7 0 0 1 8.2 .9 2.87 2.87 0 0 1 .9 2.2M355 194.8l-.2 .1a3.3 3.3 0 0 1-2.3 0M355.6 194.9a4.5 4.5 0 0 1-3.7 .1M355.6 194.9a6.1 6.1 0 0 1 6.8 .9 1.77 1.77 0 0 1-.9 2.7 6.8 6.8 0 0 1-5.6 .2M355.9 198.7a2.37 2.37 0 0 0-.9 1.7M364.1 197.9a3.2 3.2 0 0 1-2.5 2.7 9.1 9.1 0 0 1-6.6-.2M364.1 197.8v4a3.1 3.1 0 0 1-2.5 2.7 9.1 9.1 0 0 1-6.6-.2M355 204.3l.3 .6M355 200.4v3.9"/>
<path d="M364.1 201.8a3.8 3.8 0 0 1-3.1 3.4 8.3 8.3 0 0 1-5.7-.3"/>
</g>
<g fill="none" stroke="#000" stroke-width=".2">
<path d="M228.7 21.7h169.5v48.9h-169.5zM228.7 29h169.5M228.7 36.3h169.5M254.6 21.7v48.9M302.1 21.7v48.9M376.7 21.7v48.9M228.7 43.6h169.5M228.7 53.9h169.5M228.7 61.2h169.5M253.6 99l-12.5 29.3M278.1 116.9l-29.2 21.5M168.8 142.6l35 22.7"/>
<path d="M327 141.9l-51.8 22.1M187.1 193.6l2.8 17.4"/>
<circle cx="255.3" cy="94.9" r="4.4"/>
<circle cx="281.6" cy="114.3" r="4.4"/>
<circle cx="165.1" cy="140.2" r="4.4"/>
<circle cx="331" cy="140.2" r="4.4"/>
<circle cx="190.6" cy="215.4" r="4.4"/>
</g>
<g fill="none" stroke="#c0c0c0" stroke-width=".35">
<path d="M65 5v5M115 5v5M165 5v5M215 5v10M265 5v5M315 5v5M365 5v5M15 48.5h5M410 48.5h5M15 98.5h5M410 98.5h5M15 148.5h10"/>
<path d="M405 148.5h10M15 198.5h5M410 198.5h5M15 248.5h5M410 248.5h5M65 287v5M115 287v5M165 287v5M215 282v10M265 287v5M315 287v5M365 287v5"/>
</g>
<g fill="none" stroke="#c0c0c0" stroke-width=".5">
<path d="M263.8 231.8v17M310.6 231.8v38.2M328.8 231.8v55.2M328.8 238.1h81.2M380.8 231.8v6.3M410 231.8h-180v55.2M230 248.8h180M230 257.3h98.8M230 253h98.8M237.8 248.8v38.2M257 248.8v38.2M274.4 248.8v38.2"/>
<path d="M284.6 248.8v38.2M295 248.8v17M230 265.8h98.8M230 261.5h98.8M230 278.5h54.6M230 274.3h54.6M230 270h180M397 278.5h13M397 270v12.8M230 282.8h180M373 282.8v4.2"/>
</g>
<path d="M15 5h400v287h-400zM20 10h390v277h-390z" fill="none" stroke="#c0c0c0" stroke-width=".7"/>
<path d="M275 163.7l-.1 .4 .3-.1-.3 .1a.34 .34 0 0 0 .4 .2 .34 .34 0 0 0 .2-.5 .34 .34 0 0 0-.5-.1zM248.7 138.2v.4l.2-.2-.2 .2a.34 .34 0 0 0 .4 .1 .34 .34 0 0 0 .1-.5 .34 .34 0 0 0-.5 0zM203.5 165.1a.34 .34 0 0 0 .1 .5 .34 .34 0 0 0 .5-.1l-.3-.2 .3 .2a.34 .34 0 0 0-.1-.5 .34 .34 0 0 0-.5 .1zM240.9 128.1a.34 .34 0 0 0 .1 .5l.1-.3-.1 .3a.34 .34 0 0 0 .5-.3 .34 .34 0 0 0-.6-.2zM186.9 193.3a.34 .34 0 0 0 0 .6 .34 .34 0 0 0 .5-.2 .34 .34 0 0 0-.3-.4v.3v-.3z" fill="#000"/>
<g font-size="5.3">
<text x="41" y="9.5">8</text>
<text x="88.5" y="9.5">7</text>
<text x="138.5" y="9.5">6</text>
<text x="188.5" y="9.5">5</text>
<text x="238.5" y="9.5">4</text>
<text x="288.5" y="9.5">3</text>
<text x="338.5" y="9.5">2</text>
<text x="386" y="9.5">1</text>
<text x="16.2" y="31.3">F</text>
<text x="411.2" y="31.3">F</text>
<text x="16.1" y="75.5">E</text>
<text x="411.1" y="75.5">E</text>
<text x="15.5" y="125.5">D</text>
<text x="410.5" y="125.5">D</text>
<text x="15.4" y="175.5">C</text>
<text x="410.4" y="175.5">C</text>
<text x="16" y="225.5">B</text>
<text x="411" y="225.5">B</text>
<text x="15.5" y="269.8">A</text>
<text x="410.5" y="269.8">A</text>
<text x="41" y="291.5">8</text>
<text x="88.5" y="291.5">7</text>
<text x="138.5" y="291.5">6</text>
<text x="188.5" y="291.5">5</text>
<text x="238.5" y="291.5">4</text>
<text x="288.5" y="291.5">3</text>
<text x="338.5" y="291.5">2</text>
<text x="386" y="291.5">1</text>
</g>
<g font-size="4.2">
<text x="232.6" y="26.8">ITEM NO.</text>
<text x="264.2" y="26.8">PART NUMBER</text>
<text x="326.1" y="26.8">DESCRIPTION</text>
<text x="382.9" y="26.8">QTY.</text>
<text x="240.4" y="34.2">1</text>
<text x="255.1" y="34.2">hand_brake_lever</text>
<text x="386.3" y="34.2">1</text>
<text x="240.4" y="41.1">2</text>
<text x="255.1" y="41.1">hand_brake_body</text>
<text x="386.3" y="41.1">1</text>
<text x="255.1" y="47.8">hand_brake_handleb</text>
<text x="240.4" y="49.9">3</text>
<text x="255.1" y="51.9">ar_bridge</text>
<text x="386.3" y="49.9">1</text>
<text x="240.4" y="58.6">4</text>
<text x="255.1" y="58.6">hand_brake_pin</text>
<text x="386.3" y="58.6">1</text>
<text x="255.1" y="65.4">hand_brake_cable_c</text>
<text x="240.4" y="67.4">5</text>
<text x="255.1" y="69.5">onnector</text>
<text x="386.3" y="67.4">3</text>
<text x="254.1" y="96.5">4</text>
<text x="280.4" y="115.8">2</text>
<text x="163.9" y="141.7">3</text>
<text x="329.8" y="141.7">1</text>
<text x="189.4" y="216.9">5</text>
<text x="346.9" y="244.6">mikedoesrobots.com</text>
</g>
<text font-size="4.1" x="21" y="293.7">SOLIDWORKS Educational Product. For Instructional Use Only.</text>
<text font-size="3.9" x="400.9" y="275.5">A3</text>
<g font-size="2.8">
<text x="241.4" y="256.1">Micheal</text>
<text x="258.8" y="256">Adediran</text>
</g>
<text font-size="2.1" x="338.5" y="285.6">3:4</text>
<g font-size="2">
<text x="230.6" y="234.6">UNLESS OTHERWISE SPECIFIED:</text>
<text x="230.6" y="237.1">DIMENSIONS ARE IN MILLIMETERS</text>
<text x="230.6" y="239.6">SURFACE FINISH:</text>
<text x="264.4" y="234.6">FINISH:</text>
<text x="311.3" y="234.5">DEBURR AND</text>
<text x="311.3" y="237">BREAK SHARP</text>
<text x="311.3" y="239.5">EDGES</text>
<text x="342.6" y="236">DO NOT SCALE DRAWING</text>
<text x="383.3" y="236.2">REVISION</text>
<text x="230.6" y="242.1">TOLERANCES:</text>
<text x="232.2" y="244.6">LINEAR:</text>
<text x="232.2" y="247.1">ANGULAR:</text>
<text x="244.3" y="252">NAME</text>
<text x="260" y="251.9">SIGNATURE</text>
<text x="277.2" y="251.9">DATE</text>
<text x="330.1" y="251.9">TITLE:</text>
<text x="230.6" y="256.1">DRAWN</text>
<text x="275.8" y="255.9">15-09-26</text>
<text x="230.9" y="260.3">CHK'D</text>
<text x="230.4" y="264.4">APPV'D</text>
<text x="231.1" y="268.8">MFG</text>
<text x="231.5" y="273">Q.A</text>
<text x="285.6" y="272.5">MATERIAL:</text>
<text x="330" y="272.5">DWG NO.</text>
<text x="285.6" y="285.5">WEIGHT: 96.49 g</text>
<text x="330.1" y="285.6">SCALE:</text>
<text x="374.5" y="285.6">SHEET 1 OF 1</text>
</g>
</svg>
